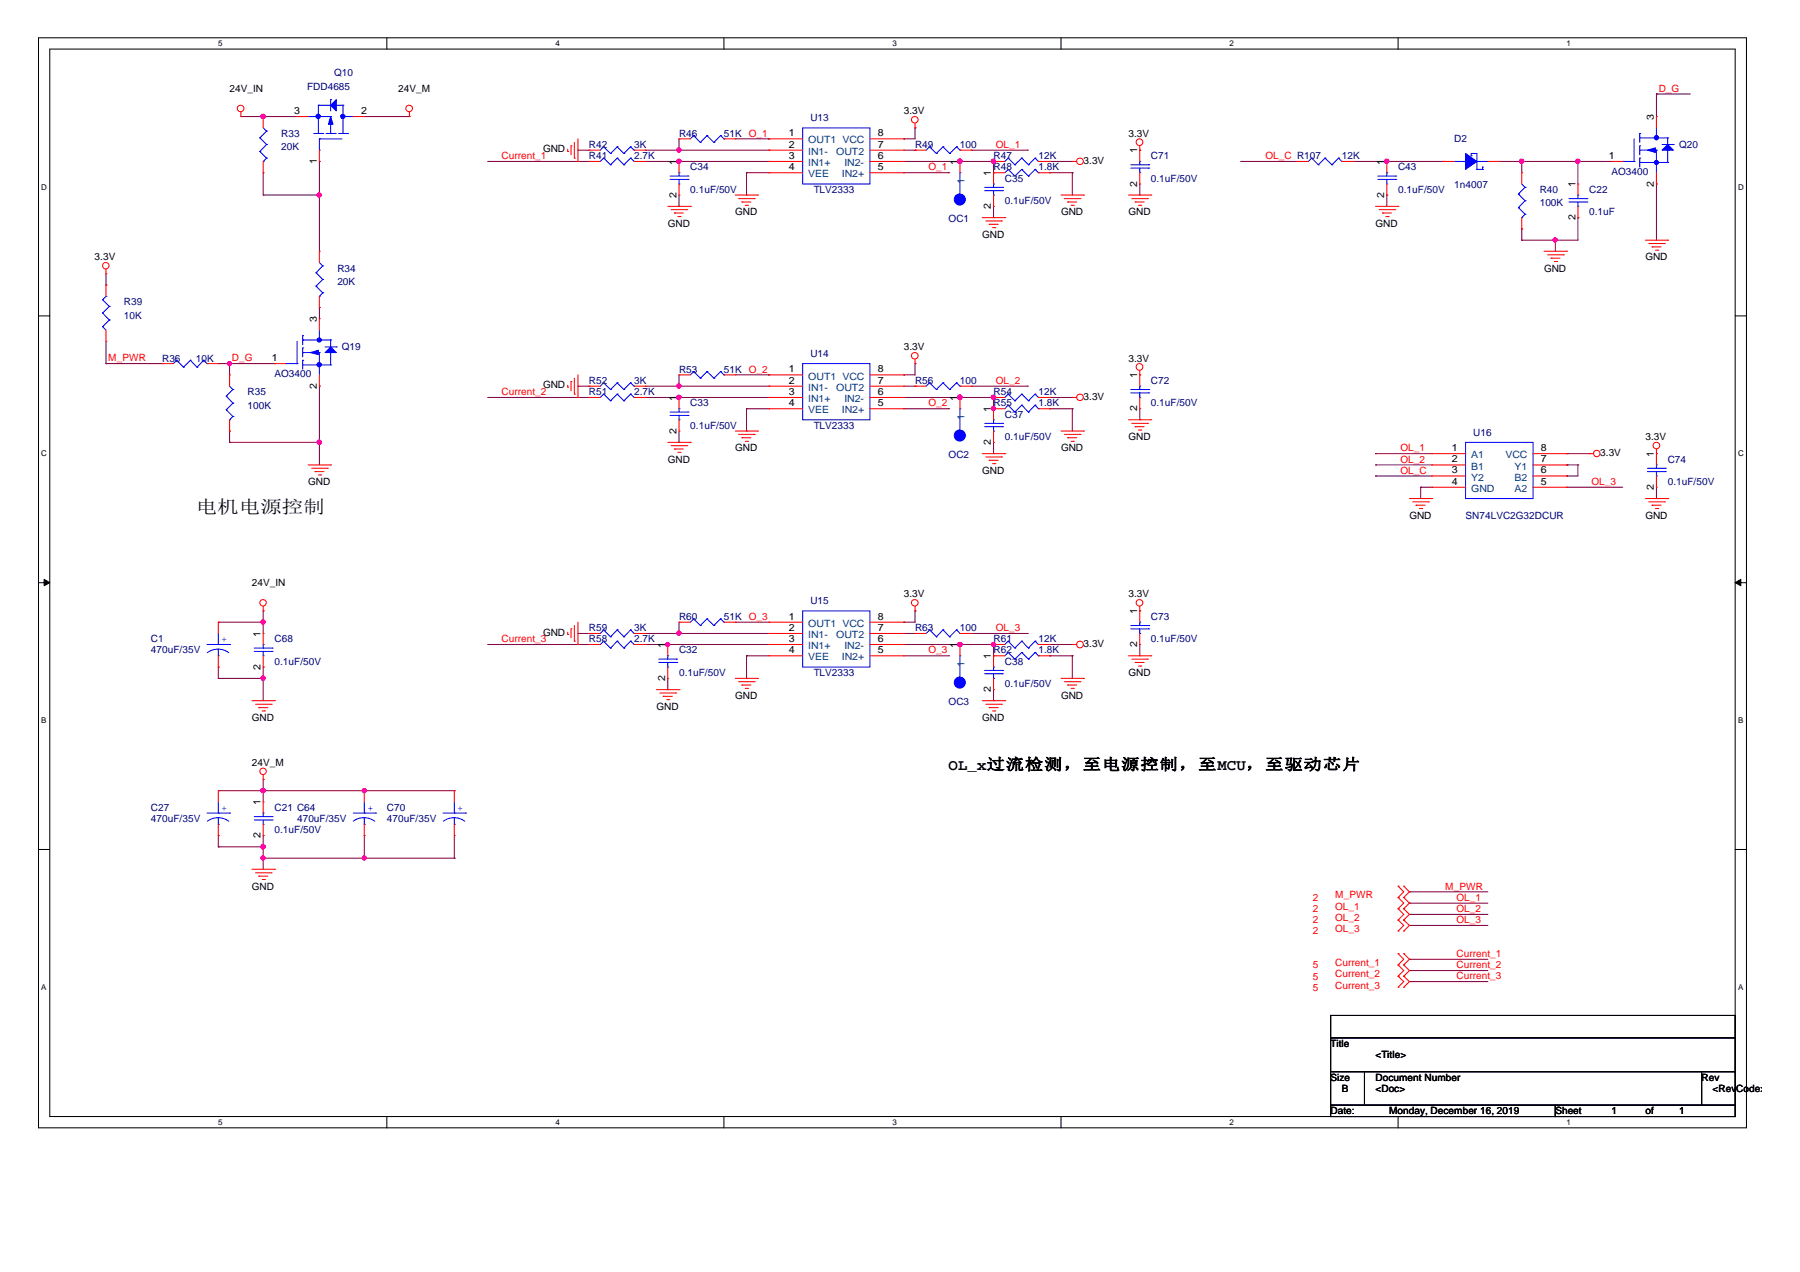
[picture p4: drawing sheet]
<svg xmlns="http://www.w3.org/2000/svg" width="297mm" height="210mm" viewBox="0 0 297 210" stroke-linecap="round" stroke-linejoin="round" font-family="sans-serif">
<path d="M6.3 6.2h281.9v179.9h-281.9zM8.2 8.1h278.1v176.1h-278.1z" fill="none" stroke="#000" stroke-width=".17"/>
<g fill="#fff">
<path d="M36 6.4h.7v1.5h-.7z"/>
<path d="M36 184.5h.7v1.4h-.7z"/>
</g>
<path d="M63.8 6.2v1.9M63.8 184.2v1.9" fill="none" stroke="#000" stroke-width=".17"/>
<g fill="#fff">
<path d="M91.7 6.4h.7v1.5h-.7z"/>
<path d="M91.7 184.5h.7v1.4h-.7z"/>
</g>
<path d="M119.5 6.2v1.9M119.5 184.2v1.9" fill="none" stroke="#000" stroke-width=".17"/>
<g fill="#fff">
<path d="M147.3 6.4h.7v1.5h-.7z"/>
<path d="M147.3 184.5h.7v1.4h-.7z"/>
</g>
<path d="M175.1 6.2v1.9M175.1 184.2v1.9" fill="none" stroke="#000" stroke-width=".17"/>
<g fill="#fff">
<path d="M202.9 6.4h.7v1.5h-.7z"/>
<path d="M202.9 184.5h.7v1.4h-.7z"/>
</g>
<path d="M230.7 6.2v1.9M230.7 184.2v1.9" fill="none" stroke="#000" stroke-width=".17"/>
<g fill="#fff">
<path d="M258.5 6.4h.7v1.5h-.7z"/>
<path d="M258.5 184.5h.7v1.4h-.7z"/>
<path d="M6.8 30.1h.9v1.5h-.9z"/>
<path d="M286.8 30.1h.9v1.5h-.9z"/>
<path d="M6.8 74.1h.9v1.5h-.9z"/>
<path d="M286.8 74.1h.9v1.5h-.9z"/>
</g>
<path d="M6.3 52.1h1.9M286.3 52.1h1.9" fill="none" stroke="#000" stroke-width=".17"/>
<g fill="#fff">
<path d="M6.8 118.2h.9v1.4h-.9z"/>
<path d="M286.8 118.2h.9v1.4h-.9z"/>
</g>
<path d="M6.3 96.2h1.9M286.3 96.2h1.9" fill="none" stroke="#000" stroke-width=".17"/>
<g fill="#000" stroke="#000" stroke-width=".17">
<path d="M7.3 95.6l.9 .6-.9 .5z" fill-rule="evenodd"/>
<path d="M286.3 96.2l1-.6v1.1z" fill-rule="evenodd"/>
</g>
<g fill="#fff">
<path d="M6.8 162.2h.8v1.5h-.8z"/>
<path d="M286.8 162.2h.8v1.5h-.8z"/>
</g>
<path d="M6.3 140.2h1.9M286.3 140.2h1.9M219.6 167.6h66.7v3.7h-66.7zM219.6 171.3h66.7v5.5h-66.7zM219.6 176.8h5.6v5.6h-5.6zM225.2 176.8h55.6v5.6h-55.6zM280.8 176.8h5.5v5.6h-5.5zM219.6 182.4h37.1v1.8h-37.1zM256.7 182.4h29.6v1.8h-29.6z" fill="none" stroke="#000" stroke-width=".17"/>
<g fill="none" stroke="#800040" stroke-width=".17">
<path d="M39.8 19.2h.1M39.8 19.2h9.2M43.4 19.2h.1M60.1 19.2h.1M60.1 19.2h7.5M273.3 15.5h.1M273.3 15.5v3.7M273.3 15.5h5.6M43.4 32.2h.1M43.4 28.5v3.7M43.4 32.2h9.3M52.7 32.2h.1"/>
<path d="M52.7 26.6h.1M52.7 26.6v14.9M80.5 26.6h.1M80.5 26.6h16.7M95.4 24.8h.1M95.4 24.8h1.8M106.5 26.6h20.4M106.5 24.8h20.4M112.1 26.6h.1M112.1 24.8h.1M112.1 34.1h.1M112.1 22.9v1.9"/>
<path d="M112.1 32.2v1.9M121.3 22.9h5.6M123.2 28.5h.1M123.2 32.2h.1M123.2 28.5h3.7M123.2 28.5v3.7M126.9 24.8h.1M126.9 22.9h.1M126.9 26.6h.1M149.1 22.9h.1M149.1 26.6h14.9M149.1 28.5h7.4"/>
<path d="M149.1 24.8h1.9M151 21.1h.1M151 24.8h.1M151 21.1v1.8h-1.9M156.5 28.5h.1M158.4 26.6h.1M160.3 24.8h9.2M164 26.6h.1M164 35.9h.1M164 26.6v1.9M164 34.1v1.8M169.5 24.8h.1"/>
<path d="M173.2 28.5h.1M173.2 26.6h.1M173.2 26.6h3.8M173.2 28.5h3.8M177 28.5h.1M177 28.5v3.7M188.1 32.2h.1M188.1 30.4v1.8M204.8 26.6h.1M204.8 26.6h9.2M223.3 26.6h14.8M228.9 32.2h.1"/>
<path d="M228.9 26.6h.1M228.9 32.2v1.9M238.1 26.6h.1M247.4 26.6h.1M247.4 26.6h18.5M251.1 26.6h.1M251.1 37.8h.1M251.1 39.6h.1M251.1 26.6v1.9M251.1 37.8v1.8M256.7 39.6h.1M256.7 39.6v1.9"/>
<path d="M260.4 26.6h.1M260.4 35.9h.1M260.4 26.6v3.8M260.4 35.9v3.7h-9.3M273.3 30.4h.1M273.3 30.4v9.2M17.5 47h.1M17.5 45.2v1.8M17.5 56.3v3.7M52.7 50.7h.1M52.7 50.7v1.9M17.5 60h.1"/>
<path d="M17.5 60h9.3M36 60h.1M36 60h9.3M37.9 71.1h.1M37.9 73h.1M37.9 60h.1M37.9 60v1.9M37.9 71.1v1.9M37.9 73h14.8M52.7 73h.1M52.7 63.7h.1M52.7 63.7v13"/>
<path d="M80.5 65.6h.1M80.5 65.6h16.7M95.4 63.7h.1M95.4 63.7h1.8M106.5 65.6h20.4M106.5 63.7h20.4M112.1 65.6h.1M112.1 63.7h.1M112.1 73h.1M112.1 61.9v1.8M112.1 71.1v1.9M121.3 61.9h5.6"/>
<path d="M123.2 67.5h.1M123.2 71.1h.1M123.2 67.5v3.6M123.2 67.5h3.7M126.9 63.7h.1M126.9 61.9h.1M126.9 65.6h.1M149.1 61.9h.1M149.1 67.5h7.4M149.1 65.6h14.9M149.1 63.7h1.9M151 60h.1"/>
<path d="M151 63.7h.1M151 60v1.9h-1.9M156.5 67.5h.1M158.4 65.6h.1M160.3 63.7h9.2M164 65.6h.1M164 74.9h.1M164 65.6v1.9M164 73v1.9M169.5 63.7h.1M173.2 67.5h.1M173.2 65.6h.1"/>
<path d="M173.2 67.5h3.8M173.2 65.6h3.8M177 67.5h.1M177 67.5v3.6M188.1 69.3h.1M188.1 67.5v1.8M227 74.9h.1M227 76.7h.1M227 78.5h.1M227 74.9h9.3M227 76.7h9.3M227 78.5h9.3"/>
<path d="M258.5 76.7h.1M258.5 78.5h.1M258.5 74.9h.1M258.5 74.9h3.8M258.5 76.7h1.9M260.4 76.7h.1M260.4 76.7v1.8h-1.9M234.4 80.4h.1M234.4 80.4h1.9M234.4 80.4v1.9M258.5 80.4h.1M258.5 80.4h9.3"/>
<path d="M273.3 82.3h.1M273.3 80.4v1.9M36 102.7h.1M36 110.1h.1M36 111.9h.1M36 102.7h7.4M36 110.1v1.8M36 111.9h7.4M43.4 100.8h.1M43.4 102.7h.1M43.4 111.9h.1M43.4 110.1h.1"/>
<path d="M43.4 100.8v3.7M43.4 110.1v5.5M80.5 106.4h.1M80.5 106.4h16.7M95.4 104.5h.1M95.4 104.5h1.8M106.5 106.4h20.4M106.5 104.5h20.4M110.2 106.4h.1M110.2 113.8h.1M110.2 111.9v1.9M112.1 104.5h.1"/>
<path d="M112.1 102.7v1.8M121.3 102.7h5.6M123.2 108.2h.1M123.2 111.9h.1M123.2 108.2v3.7M123.2 108.2h3.7M126.9 104.5h.1M126.9 102.7h.1M126.9 106.4h.1M149.1 102.7h.1M149.1 108.2h7.4M149.1 106.4h14.9"/>
<path d="M149.1 104.5h1.9M151 100.8h.1M151 104.5h.1M151 100.8v1.9h-1.9M156.5 108.2h.1M158.4 106.4h.1M160.3 104.5h9.2M164 106.4h.1M164 115.6h.1M164 106.4v1.8M164 113.8v1.8M169.5 104.5h.1"/>
<path d="M173.2 108.2h.1M173.2 106.4h.1M173.2 108.2h3.8M173.2 106.4h3.8M177 108.2h.1M177 108.2v3.7M188.1 108.2h.1M188.1 106.4v1.8M36 130.5h.1M36 137.9h.1M36 139.8h.1M36 137.9v1.9"/>
<path d="M36 130.5h39M36 139.8h7.4M43.4 128.6h.1M43.4 130.5h.1M43.4 137.9h.1M43.4 139.8h.1M43.4 128.6v3.7M43.4 137.9v5.5M60.1 130.5h.1M60.1 137.9v3.7M75 130.5h.1M75 137.9v3.7"/>
<path d="M43.4 141.6h.1M43.4 141.6h31.6M60.1 141.6h.1M75 141.6h.1M232.6 152.7h.1M232.6 149h.1M232.6 150.9h.1M232.6 158.3h.1M232.6 147.2h.1M232.6 152.7h12.9M232.6 149h12.9M232.6 150.9h12.9"/>
<path d="M232.6 158.3h12.9M232.6 147.2h12.9M232.6 162h.1M232.6 160.2h.1M232.6 162h12.9M232.6 160.2h12.9"/>
</g>
<g fill="#f0f" stroke="#f0f" stroke-width=".17">
<circle cx="43.4" cy="102.6" r=".37"/>
<circle cx="43.4" cy="111.9" r=".37"/>
<circle cx="43.4" cy="130.5" r=".37"/>
<circle cx="43.4" cy="141.6" r=".36"/>
<circle cx="43.4" cy="139.7" r=".37"/>
<circle cx="52.7" cy="32.2" r=".36"/>
<circle cx="43.4" cy="19.2" r=".37"/>
<circle cx="52.7" cy="73" r=".37"/>
<circle cx="37.9" cy="60" r=".36"/>
<circle cx="260.4" cy="26.6" r=".37"/>
<circle cx="256.6" cy="39.6" r=".36"/>
<circle cx="251.1" cy="26.6" r=".37"/>
<circle cx="112" cy="26.6" r=".37"/>
<circle cx="112" cy="24.8" r=".37"/>
<circle cx="158.4" cy="26.6" r=".37"/>
<circle cx="163.9" cy="26.6" r=".37"/>
<circle cx="112" cy="65.6" r=".37"/>
<circle cx="112" cy="63.7" r=".37"/>
<circle cx="158.4" cy="65.6" r=".37"/>
<circle cx="163.9" cy="67.4" r=".36"/>
<circle cx="163.9" cy="65.6" r=".37"/>
<circle cx="110.2" cy="106.4" r=".36"/>
<circle cx="112" cy="104.5" r=".36"/>
<circle cx="158.4" cy="106.4" r=".36"/>
<circle cx="163.9" cy="106.4" r=".36"/>
<circle cx="228.8" cy="26.6" r=".37"/>
<circle cx="60.1" cy="130.5" r=".35"/>
<circle cx="60.1" cy="141.6" r=".34"/>
</g>
<g fill="none" stroke="#f00" stroke-width=".17">
<path d="M39.8 19.2h.1M39.8 18.5v.7M43.4 19.2h.1M43.4 19.2v1.9M49 19.2h.1M49 19.2h1.8M58.3 19.2h1.8M60.1 19.2h.1M67.6 19.2h.1M67.6 18.5v.7M273.3 19.2h.1M273.3 19.2v1.9"/>
<path d="M43.4 28.5h.1M43.4 26.6v1.9M52.7 26.6h.1M52.7 24.8v1.8M93.7 25h.1M93.7 24.6v.4M94.2 24.1h.1M94.2 24.1v1.4M94.8 26.1h.1M94.8 23.5v2.6M95.4 26.6h.1M95.4 22.9v3.7"/>
<path d="M97.2 26.6h.1M97.2 24.8h.1M97.2 26.6h1.9M97.2 24.8h1.9M104.6 26.6h1.9M104.6 24.8h1.9M106.5 26.6h.1M106.5 24.8h.1M110.2 34.1h3.7M110.7 34.6h2.6M111.3 35.2h.1M111.3 35.2h1.5"/>
<path d="M111.8 35.7h.4M112.1 22.9h.1M112.1 26.6h.1M112.1 32.2h.1M112.1 22.9h1.8M112.1 26.6v1.9M112.1 30.4v1.8M112.2 35.7h.1M113.3 34.6h.1M113.9 34.1h.1M119.5 22.9h1.8M121.3 22.9h.1"/>
<path d="M121.3 32.2h3.7M121.9 32.8h2.6M122.4 33.3h.1M122.4 33.3h1.5M123 33.9h.4M123.4 33.9h.1M124.5 32.8h.1M125 32.2h.1M126.9 22.9h.1M126.9 24.8h.1M126.9 26.6h.1M126.9 28.5h.1"/>
<path d="M126.9 26.6h5.6M126.9 22.9h5.6M126.9 24.8h5.6M126.9 28.5h5.6M143.6 26.6h5.5M143.6 22.9h5.5M143.6 24.8h5.5M143.6 28.5h5.5M149.1 28.5h.1M149.1 26.6h.1M149.1 24.8h.1M149.1 22.9h.1"/>
<path d="M151 21.1h.1M151 24.8h.1M151 20.3v.8M151 24.8h1.8M158.4 26.6h.1M158.4 24.8h1.9M158.4 26.6v1.9M160.3 24.8h.1M162.1 35.9h3.7M162.7 36.5h2.6M163.2 37h.1M163.2 37h1.5"/>
<path d="M163.8 37.6h.4M164 26.6h.1M164 28.5h.1M164 34.1h.1M164 26.6h1.8M164 28.5v1.9M164 32.2v1.9M164 28.5h1.8M164.2 37.6h.1M165.3 36.5h.1M165.8 35.9h.1M171.4 26.6h1.8"/>
<path d="M171.4 28.5h1.8M173.2 26.6h.1M173.2 28.5h.1M175.1 32.2h3.7M175.6 32.8h2.6M176.2 33.3h.1M176.2 33.3h1.5M176.7 33.9h.4M177 26.6h.1M177 26.6h.7M177.1 33.9h.1M178.2 32.8h.1"/>
<path d="M178.8 32.2h.1M186.2 32.2h3.7M186.8 32.8h2.6M187.3 33.3h.1M187.3 33.3h1.5M187.9 33.9h.4M188.1 24.8h.1M188.1 30.4h.1M188.1 24.1v2.5M188.1 28.5v1.9M188.3 33.9h.1M189.4 32.8h.1"/>
<path d="M189.9 32.2h.1M214 26.6h.1M214 26.6h1.9M221.4 26.6h1.9M223.3 26.6h.1M227 34.1h3.7M227.6 34.6h2.6M228.1 35.2h.1M228.1 35.2h1.5M228.7 35.7h.4M228.9 26.6h.1M228.9 32.2h.1"/>
<path d="M228.9 26.6v1.9M228.9 30.4v1.8M229.1 35.7h.1M230.2 34.6h.1M230.7 34.1h.1M238.1 26.6h.1M238.1 26.6h1.9M245.5 26.6h1.9M247.4 26.6h.1M251.1 28.5h.1M251.1 37.8h.1M251.1 28.5v1.9"/>
<path d="M251.1 35.9v1.9M260.4 30.4h.1M260.4 35.9h.1M260.4 30.4v1.8M260.4 34.1v1.8M265.9 26.6h.1M265.9 26.6h1.9M271.5 39.6h3.7M273.3 30.4h.1M273.3 28.5v1.9M275.2 39.6h.1M17.5 45.2h.1"/>
<path d="M17.5 56.3h.1M17.5 47h.1M17.5 44.4v.8M17.5 47v1.9M17.5 54.5v1.8M52.7 41.5h.1M52.7 50.7h.1M52.7 52.6h.1M52.7 41.5v1.8M52.7 48.9v1.8M52.7 52.6v1.9M151 59.3v.7"/>
<path d="M254.8 41.5h3.7M255.4 42.1h2.6M255.9 42.6h.1M255.9 42.6h1.5M256.5 43.2h.4M256.9 43.2h.1M258 42.1h.1M258.5 41.5h.1M272.1 40.2h2.6M272.6 40.7h.1M272.6 40.7h1.5M273.2 41.3h.4"/>
<path d="M273.6 41.3h.1M274.7 40.2h.1M26.8 60h.1M26.8 60h1.8M34.2 60h1.8M36 60h.1M37.9 61.9h.1M37.9 71.1h.1M37.9 61.9v1.8M37.9 69.3v1.8M45.3 60h.1M45.3 60h1.9"/>
<path d="M50.8 76.7h3.8M51.4 77.3h2.6M52 77.8h.1M52 77.8h1.5M52.5 78.4h.4M52.7 63.7h.1M52.7 61.9v1.8M52.9 78.4h.1M54 77.3h.1M54.6 76.7h.1M93.7 63.9h.1M93.7 63.6v.3"/>
<path d="M94.2 63h.1M94.2 63v1.5M94.8 65h.1M94.8 62.4v2.6M95.4 65.6h.1M95.4 61.9v3.7M97.2 65.6h.1M97.2 63.7h.1M97.2 65.6h1.9M97.2 63.7h1.9M104.6 65.6h1.9M104.6 63.7h1.9"/>
<path d="M106.5 65.6h.1M106.5 63.7h.1M110.2 73h3.7M110.7 73.5h2.6M111.3 74.1h.1M111.3 74.1h1.5M111.8 74.6h.4M112.1 65.6h.1M112.1 71.1h.1M112.1 61.9h.1M112.1 61.9h1.8M112.1 65.6v1.9"/>
<path d="M112.1 69.3v1.8M112.2 74.6h.1M113.3 73.5h.1M113.9 73h.1M119.5 61.9h1.8M121.3 61.9h.1M121.3 71.1h3.7M121.9 71.7h2.6M122.4 72.2h.1M122.4 72.2h1.5M123 72.8h.4M123.4 72.8h.1"/>
<path d="M124.5 71.7h.1M125 71.1h.1M126.9 61.9h.1M126.9 63.7h.1M126.9 65.6h.1M126.9 67.5h.1M126.9 65.6h5.6M126.9 61.9h5.6M126.9 63.7h5.6M126.9 67.5h5.6M143.6 65.6h5.5M143.6 61.9h5.5"/>
<path d="M143.6 63.7h5.5M143.6 67.5h5.5M149.1 67.5h.1M149.1 65.6h.1M149.1 63.7h.1M149.1 61.9h.1M151 60h.1M151 63.7h.1M151 63.7h1.8M158.4 65.6h.1M158.4 63.7h1.9M158.4 65.6v1.9"/>
<path d="M160.3 63.7h.1M162.1 74.9h3.7M162.7 75.4h2.6M163.2 76h.1M163.2 76h1.5M163.8 76.5h.4M164 67.5h.1M164 73h.1M164 65.6h.1M164 65.6h1.8M164 67.5v1.8M164 71.1v1.9"/>
<path d="M164 67.5h1.8M164.2 76.5h.1M165.3 75.4h.1M165.8 74.9h.1M171.4 65.6h1.8M171.4 67.5h1.8M173.2 65.6h.1M173.2 67.5h.1M175.1 71.1h3.7M175.6 71.7h2.6M176.2 72.2h.1M176.2 72.2h1.5"/>
<path d="M176.7 72.8h.4M177 65.6h.1M177 65.6h.7M177.1 72.8h.1M178.2 71.7h.1M178.8 71.1h.1M186.2 69.3h3.7M186.8 69.9h2.6M187.3 70.4h.1M187.3 70.4h1.5M187.9 71h.4M188.1 61.9h.1"/>
<path d="M188.1 67.5h.1M188.1 61.1v2.6M188.1 65.6v1.9M188.3 71h.1M189.4 69.9h.1M189.9 69.3h.1M236.3 74.9h.1M236.3 76.7h.1M236.3 78.5h.1M236.3 76.7h5.6M236.3 74.9h5.6M236.3 78.5h5.6"/>
<path d="M253 76.7h5.5M253 74.9h5.5M253 78.5h5.5M258.5 78.5h.1M258.5 76.7h.1M258.5 74.9h.1M262.3 74.9h.1M262.3 74.9h.7M273.3 74.9h.1M273.3 74.1v2.6M273.3 78.5v1.9M232.6 82.3h3.7"/>
<path d="M233.1 82.8h2.6M233.7 83.4h.1M233.7 83.4h1.5M234.2 83.9h.4M234.6 83.9h.1M235.7 82.8h.1M236.3 82.3h.1M236.3 80.4h.1M236.3 80.4h5.6M253 80.4h5.5M258.5 80.4h.1M271.5 82.3h3.7"/>
<path d="M272.1 82.8h2.6M272.6 83.4h.1M272.6 83.4h1.5M273.2 83.9h.4M273.3 80.4h.1M273.6 83.9h.1M274.7 82.8h.1M275.2 82.3h.1M36 102.7h.1M36 110.1h.1M36 102.7v1.8M36 108.2v1.9"/>
<path d="M41.6 115.6h3.7M42.2 116.2h2.5M42.7 116.8h.1M42.7 116.8h1.5M43.3 117.3h.3M43.4 100.8h.1M43.4 104.5h.1M43.4 110.1h.1M43.4 100v.8M43.4 104.5v1.9M43.4 108.2v1.9M43.6 117.3h.1"/>
<path d="M44.7 116.2h.1M45.3 115.6h.1M93.7 104.7h.1M93.7 104.3v.4M94.2 103.8h.1M94.2 103.8v1.5M94.8 105.8h.1M94.8 103.2v2.6M95.4 106.4h.1M95.4 102.7v3.7M97.2 104.5h.1M97.2 106.4h.1"/>
<path d="M97.2 106.4h1.9M97.2 104.5h1.9M104.6 106.4h1.9M104.6 104.5h1.9M106.5 104.5h.1M106.5 106.4h.1M108.3 113.8h3.8M108.9 114.4h2.6M109.4 114.9h.1M109.4 114.9h1.6M110 115.5h.4M110.2 106.4h.1"/>
<path d="M110.2 111.9h.1M110.2 106.4v1.8M110.2 110.1v1.8M110.4 115.5h.1M111.5 114.4h.1M112.1 113.8h.1M112.1 102.7h.1M112.1 102.7h1.8M119.5 102.7h1.8M121.3 102.7h.1M121.3 111.9h3.7M121.9 112.5h2.6"/>
<path d="M122.4 113h.1M122.4 113h1.5M123 113.6h.4M123.4 113.6h.1M124.5 112.5h.1M125 111.9h.1M126.9 102.7h.1M126.9 104.5h.1M126.9 106.4h.1M126.9 108.2h.1M126.9 106.4h5.6M126.9 108.2h5.6"/>
<path d="M126.9 104.5h5.6M126.9 102.7h5.6M143.6 106.4h5.5M143.6 108.2h5.5M143.6 104.5h5.5M143.6 102.7h5.5M149.1 108.2h.1M149.1 106.4h.1M149.1 104.5h.1M149.1 102.7h.1M151 100.8h.1M151 104.5h.1"/>
<path d="M151 100v.8M151 104.5h1.8M158.4 106.4h.1M158.4 104.5h1.9M158.4 106.4v1.8M160.3 104.5h.1M162.1 115.6h3.7M162.7 116.2h2.6M163.2 116.8h.1M163.2 116.8h1.5M163.8 117.3h.4M164 108.2h.1"/>
<path d="M164 113.8h.1M164 106.4h.1M164 106.4h1.8M164 108.2h1.8M164 108.2v1.9M164 111.9v1.9M164.2 117.3h.1M165.3 116.2h.1M165.8 115.6h.1M171.4 106.4h1.8M171.4 108.2h1.8M173.2 106.4h.1"/>
<path d="M173.2 108.2h.1M175.1 111.9h3.7M175.6 112.5h2.6M176.2 113h.1M176.2 113h1.5M176.7 113.6h.4M177 106.4h.1M177 106.4h.7M177.1 113.6h.1M178.2 112.5h.1M178.8 111.9h.1M186.2 108.2h3.7"/>
<path d="M186.8 108.8h2.6M187.3 109.3h.1M187.3 109.3h1.5M187.9 109.9h.4M188.1 100.8h.1M188.1 106.4h.1M188.1 100v2.7M188.1 104.5v1.9M188.3 109.9h.1M189.4 108.8h.1M189.9 108.2h.1M36 130.5h.1"/>
<path d="M36 137.9h.1M36 130.5v1.8M36 136v1.9M43.4 128.6h.1M43.4 132.3h.1M43.4 137.9h.1M43.4 127.9v.7M43.4 132.3v1.9M43.4 136v1.9M60.1 130.5h.1M60.1 137.9h.1M60.1 130.5v1.8"/>
<path d="M60.1 136v1.9M75 130.5h.1M75 137.9h.1M75 130.5v1.8M75 136v1.9M41.6 143.4h3.7M42.2 144h2.5M42.7 144.6h.1M42.7 144.6h1.5M43.3 145.1h.3M43.6 145.1h.1M44.7 144h.1"/>
<path d="M45.3 143.4h.1M230.7 150h.1M230.7 148.1h.1M230.7 151.8h.1M230.7 153.6h.1M230.7 159.2h.1M230.7 157.4h.1M230.7 146.2h.1M230.7 148.1l.9 .9-.9 1M230.7 150l.9 .9-.9 .9M230.7 151.8l.9 .9-.9 .9M230.7 157.4l.9 .9-.9 .9"/>
<path d="M230.7 159.2l.9 1-.9 .9M230.7 146.2l.9 1-.9 .9M231.6 148.1h.1M231.6 150h.1M231.6 151.8h.1M231.6 153.6h.1M231.6 157.4h.1M231.6 159.2h.1M231.6 146.2h.1M231.6 148.1l1 .9-1 1M231.6 150l1 .9-1 .9M231.6 151.8l1 .9-1 .9"/>
<path d="M231.6 157.4l1 .9-1 .9M231.6 159.2l1 1-1 .9M231.6 146.2l1 1-1 .9M230.7 161.1h.1M230.7 162.9h.1M230.7 161.1l.9 .9-.9 .9M231.6 161.1h.1M231.6 162.9h.1M231.6 161.1l1 .9-1 .9"/>
<circle cx="39.7" cy="17.9" r=".55"/>
<circle cx="67.5" cy="17.9" r=".55"/>
<circle cx="151" cy="19.8" r=".55"/>
<circle cx="178.2" cy="26.6" r=".55"/>
<circle cx="188" cy="23.5" r=".56"/>
<circle cx="17.5" cy="43.8" r=".54"/>
<circle cx="151" cy="58.7" r=".55"/>
<circle cx="178.2" cy="65.6" r=".55"/>
<circle cx="188" cy="60.5" r=".56"/>
<circle cx="263.5" cy="74.8" r=".54"/>
<circle cx="273.4" cy="73.5" r=".55"/>
<circle cx="43.4" cy="99.5" r=".54"/>
<circle cx="151" cy="99.5" r=".55"/>
<circle cx="188" cy="99.5" r=".55"/>
<circle cx="178.2" cy="106.4" r=".56"/>
<circle cx="43.4" cy="127.3" r=".54"/>
</g>
<g fill="#00f" stroke="#00f" stroke-width=".17">
<path d="M55.5 16.4v1.9l-.9-.9z" fill-rule="evenodd"/>
<path d="M54.6 19.2l.3 1.3h-.7z" fill-rule="evenodd"/>
<path d="M275.2 23.8l.9 1h-1.8z" fill-rule="evenodd"/>
<path d="M271.9 24.8l1.3-.4v.8z" fill-rule="evenodd"/>
<path d="M241.9 25.3l1.8 1.3-1.8 1.4z" fill-rule="evenodd"/>
<path d="M54.6 57.2l.9 1h-1.9z" fill-rule="evenodd"/>
<path d="M51.2 58.2l1.3-.4v.7z" fill-rule="evenodd"/>
<circle cx="52.5" cy="19.2" r=".37"/>
<circle cx="56.6" cy="19.2" r=".37"/>
<circle cx="273.3" cy="26.8" r=".34"/>
<circle cx="273.3" cy="22.7" r=".35"/>
<circle cx="158.4" cy="71.9" r=".91"/>
<circle cx="158.4" cy="32.9" r=".91"/>
<circle cx="52.7" cy="60.2" r=".37"/>
<circle cx="52.7" cy="56.1" r=".36"/>
<circle cx="158.4" cy="112.6" r=".91"/>
</g>
<g fill="none" stroke="#00f" stroke-width=".17">
<path d="M50.8 19.2h3.8M52.5 17.4h.1M52.5 19.2h.1M52.5 17.4v4.6M52.5 17.4h2.1M54.6 16.4h.1M54.6 17.4h.1M54.6 19.2h.1M54.6 16.4v1.9M54.6 19.2v2.8M55.5 17.4h1.1M56.6 17.4h.1"/>
<path d="M56.6 19.2h.1M56.6 17.4v4.6M56.6 19.2h1.7M42.9 22.7h.1M42.9 25h.1M42.9 22.7l1.1 1.1M42.9 25l1.1 1.1M43.4 26.6h.1M43.4 21.1l.6 .5M44 21.6h.1M44 23.8h.1M44 26.1h.1"/>
<path d="M44 21.6l-1.1 1.1M44 23.8l-1.1 1.2M44 26.1l-.6 .5M51.8 22h1.5M52.7 22.9h.1M52.7 24.8h.1M52.7 22.9h3.7M52.7 22.9v1.9M53.3 22h.1M53.8 22h1.5M55.3 22h.1M55.9 22h1.5"/>
<path d="M56.6 22h.1M57.4 22h.1M99.6 26.1h.1M99.6 24.2h.1M99.6 26.1l-.5 .5M99.6 26.1l1.2 1.1M99.6 24.2l-.5 .6M99.6 24.2l1.2 1.1M100.8 27.2h.1M100.8 25.3h.1M101.9 26.1h.1M101.9 24.2h.1"/>
<path d="M101.9 26.1l-1.1 1.1M101.9 26.1l1.1 1.1M101.9 24.2l-1.1 1.1M101.9 24.2l1.1 1.1M103 27.2h.1M103 25.3h.1M104.1 26.1h.1M104.1 24.2h.1M104.1 26.1l-1.1 1.1M104.1 26.1l.5 .5M104.1 24.2l-1.1 1.1M104.1 24.2l.5 .6"/>
<path d="M104.6 26.6h.1M104.6 24.8h.1M110.6 29.1h2.9M110.6 29.6h2.9M112.1 30.4h.1M112.1 28.5h.1M112.1 28.5v.6M112.1 29.6v.8M113.5 29.1h.1M113.5 29.6h.1M114.5 22.4h.1M114.5 22.4l-.6 .5"/>
<path d="M114.5 22.4l1.1 1.1M115.6 23.5h.1M116.7 22.4h.1M116.7 22.4l-1.1 1.1M116.7 22.4l1.1 1.1M117.8 23.5h.1M118.9 22.4h.1M118.9 22.4l-1.1 1.1M118.9 22.4l.6 .5M119.5 22.9h.1M132.5 21.1h11.1v9.3h-11.1zM153.4 24.2h.1"/>
<path d="M153.4 24.2l-.6 .6M153.4 24.2l1.1 1.1M154.5 25.3h.1M155.6 24.2h.1M155.6 24.2l-1.1 1.1M155.6 24.2l1.1 1.1M156.7 25.3h.1M157.9 24.2h.1M157.9 24.2l-1.2 1.1M157.9 24.2l.5 .6M158.4 24.8h.1M158.4 28.5h.1"/>
<path d="M158.4 28.5v3.7M162.5 30.9h2.9M162.5 31.5h2.9M164 32.2h.1M164 30.4h.1M164 30.4v.5M164 31.5v.7M165.4 30.9h.1M165.4 31.5h.1M166.4 26.1h.1M166.4 28h.1M166.4 26.1l-.6 .5"/>
<path d="M166.4 26.1l1.1 1.1M166.4 28l-.6 .5M166.4 28l1.1 1.1M167.5 27.2h.1M167.5 29.1h.1M168.6 26.1h.1M168.6 28h.1M168.6 26.1l-1.1 1.1M168.6 26.1l1.1 1.1M168.6 28l-1.1 1.1M168.6 28l1.1 1.1M169.7 27.2h.1"/>
<path d="M169.7 29.1h.1M170.8 26.1h.1M170.8 28h.1M170.8 26.1l-1.1 1.1M170.8 26.1l.6 .5M170.8 28l-1.1 1.1M170.8 28l.6 .5M171.4 26.6h.1M171.4 28.5h.1M186.6 27.2h3M186.6 27.7h3M188.1 28.5h.1"/>
<path d="M188.1 26.6h.1M188.1 26.6v.6M188.1 27.7v.8M189.6 27.2h.1M189.6 27.7h.1M216.5 26.1h.1M216.5 26.1l-.6 .5M216.5 26.1l1.1 1.1M217.6 27.2h.1M218.7 26.1h.1M218.7 26.1l-1.1 1.1M218.7 26.1l1.1 1.1"/>
<path d="M219.8 27.2h.1M220.9 26.1h.1M220.9 26.1l-1.1 1.1M220.9 26.1l.5 .5M221.4 26.6h.1M227.4 29.1h2.9M227.4 29.6h2.9M228.9 30.4h.1M228.9 28.5h.1M228.9 28.5v.6M228.9 29.6v.8M230.3 29.1h.1"/>
<path d="M230.3 29.6h.1M240 26.6h1.9M241.9 26.6h.1M242.8 25.3h.1M242.8 25.7h.1M242.8 25.3h.9v2.7M242.8 25.3v.4M243.7 28h.1M243.7 26.6h1.8M243.7 28h.9M244.6 28h.1M244.6 27.6h.1"/>
<path d="M244.6 27.6v.4M245.5 26.6h.1M250.6 32h.1M250.6 34.3h.1M250.6 32l1.1 1.1M250.6 34.3l1.1 1.1M251.1 35.9h.1M251.1 30.4l.6 .5M251.7 30.9h.1M251.7 33.1h.1M251.7 35.4h.1M251.7 30.9l-1.1 1.1"/>
<path d="M251.7 33.1l-1.1 1.2M251.7 35.4l-.6 .5M258.9 32.8h3M258.9 33.3h3M260.4 34.1h.1M260.4 32.2h.1M260.4 32.2v.6M260.4 33.3v.8M261.9 32.8h.1M261.9 33.3h.1M267.8 26.6h.1M267.8 26.6h1.9"/>
<path d="M269.7 26.6h.1M269.7 22.9v3.7M270.6 26.1h.1M270.6 24.1h.1M270.6 22h.1M270.6 22.7h.1M270.6 22v1.5M270.6 24.1v1.4M270.6 26.1v1.5M270.6 26.8h4.6M270.6 22.7h4.6M270.6 24.8h2.7"/>
<path d="M273.3 22.7h.1M273.3 24.8h.1M273.3 26.8h.1M273.3 21.1v1.6M273.3 24.8v3.7M274.3 23.8h1.8M275.2 26.8h.1M275.2 24.8h.1M275.2 22.7h.1M275.2 22.7v1.1M275.2 24.8v2M276.1 23.8h.1"/>
<path d="M16.9 53.9h.1M16.9 51.7h.1M16.9 49.5h.1M16.9 53.9l.6 .6M16.9 51.7l1.1 1.1M16.9 49.5l1.1 1.1M17.5 48.9h.1M17.5 48.9l-.6 .6M18 52.8h.1M18 50.6h.1M18 52.8l-1.1 1.1M18 50.6l-1.1 1.1"/>
<path d="M29.2 59.5h.1M29.2 59.5l-.6 .5M29.2 59.5l1.1 1.1M31.4 59.5h.1M31.4 59.5l-1.1 1.1M31.4 59.5l1.1 1.1M33.6 59.5h.1M33.6 59.5l.6 .5M33.6 59.5l-1.1 1.1M49 56.3v3.7M50 59.5h.1M50 57.4h.1"/>
<path d="M50 55.4h.1M50 56.1h.1M50 55.4v1.5M50 57.4v1.5M50 59.5v1.4M50 56.1h4.6M50 58.2h2.7M52.2 45h.1M52.2 47.2h.1M52.2 45l1.1 1.1M52.2 47.2l1.1 1.1M52.7 48.9h.1"/>
<path d="M52.7 56.1h.1M52.7 58.2h.1M52.7 54.5v1.6M52.7 58.2v3.7M52.7 43.3l.6 .6M53.3 43.9h.1M53.3 46.1h.1M53.3 48.3h.1M53.3 43.9l-1.1 1.1M53.3 46.1l-1.1 1.1M53.3 48.3l-.6 .6M53.6 57.2h1.9"/>
<path d="M54.6 58.2h.1M54.6 56.1h.1M54.6 56.1v1.1M54.6 58.2v2M55.5 57.2h.1M30.3 60.6h.1M32.5 60.6h.1M34.2 60h.1M37.3 65.4h.1M37.3 67.6h.1M37.3 65.4l1.1 1.1M37.3 67.6l1.1 1.1"/>
<path d="M37.9 69.3h.1M37.9 63.7l.5 .6M38.4 64.3h.1M38.4 66.5h.1M38.4 68.7h.1M38.4 64.3l-1.1 1.1M38.4 66.5l-1.1 1.1M38.4 68.7l-.5 .6M47.2 60h.1M47.2 60h1.8M49 60h.1M50 60.2h4.6"/>
<path d="M52.7 60.2h.1M54.6 60.2h.1M99.6 65h.1M99.6 63.2h.1M99.6 65l-.5 .6M99.6 65l1.2 1.1M99.6 63.2l-.5 .5M99.6 63.2l1.2 1.1M100.8 66.1h.1M100.8 64.3h.1M101.9 65h.1M101.9 63.2h.1"/>
<path d="M101.9 65l-1.1 1.1M101.9 65l1.1 1.1M101.9 63.2l-1.1 1.1M101.9 63.2l1.1 1.1M103 66.1h.1M103 64.3h.1M104.1 65h.1M104.1 63.2h.1M104.1 65l-1.1 1.1M104.1 65l.5 .6M104.1 63.2l-1.1 1.1M104.1 63.2l.5 .5"/>
<path d="M104.6 65.6h.1M104.6 63.7h.1M110.6 68h2.9M110.6 68.6h2.9M112.1 69.3h.1M112.1 67.5h.1M112.1 67.5v.5M112.1 68.6v.7M113.5 68h.1M113.5 68.6h.1M114.5 61.3h.1M114.5 61.3l-.6 .6"/>
<path d="M114.5 61.3l1.1 1.1M115.6 62.4h.1M116.7 61.3h.1M116.7 61.3l-1.1 1.1M116.7 61.3l1.1 1.1M117.8 62.4h.1M118.9 61.3h.1M118.9 61.3l-1.1 1.1M118.9 61.3l.6 .6M119.5 61.9h.1M132.5 60h11.1v9.3h-11.1zM153.4 63.2h.1"/>
<path d="M153.4 63.2l-.6 .5M153.4 63.2l1.1 1.1M154.5 64.3h.1M155.6 63.2h.1M155.6 63.2l-1.1 1.1M155.6 63.2l1.1 1.1M156.7 64.3h.1M157.9 63.2h.1M157.9 63.2l-1.2 1.1M157.9 63.2l.5 .5M158.4 67.5h.1M158.4 63.7h.1"/>
<path d="M158.4 67.5v3.6M162.5 69.9h2.9M162.5 70.4h2.9M164 71.1h.1M164 69.3h.1M164 69.3v.6M164 70.4v.7M165.4 69.9h.1M165.4 70.4h.1M166.4 65h.1M166.4 66.9h.1M166.4 65l-.6 .6"/>
<path d="M166.4 65l1.1 1.1M166.4 66.9l-.6 .6M166.4 66.9l1.1 1.1M167.5 66.1h.1M167.5 68h.1M168.6 65h.1M168.6 66.9h.1M168.6 65l-1.1 1.1M168.6 65l1.1 1.1M168.6 66.9l-1.1 1.1M168.6 66.9l1.1 1.1M169.7 66.1h.1"/>
<path d="M169.7 68h.1M170.8 65h.1M170.8 66.9h.1M170.8 65l-1.1 1.1M170.8 65l.6 .6M170.8 66.9l-1.1 1.1M170.8 66.9l.6 .6M171.4 65.6h.1M171.4 67.5h.1M186.6 64.3h3M186.6 64.8h3M188.1 65.6h.1"/>
<path d="M188.1 63.7h.1M188.1 63.7v.6M188.1 64.8v.8M189.6 64.3h.1M189.6 64.8h.1M241.9 73h11.1v9.3h-11.1zM271.9 77.3h2.9M271.9 77.8h2.9M273.3 78.5h.1M273.3 76.7h.1M273.3 76.7v.6M273.3 77.8v.7"/>
<path d="M274.8 77.3h.1M274.8 77.8h.1M34.2 106.4h3.7M34.2 107.7a2.96 2.96 0 0 1 3.6 0M36 108.2h.1M36 106.4h.1M36 104.5v1.9M36 107.1v1.1M37.9 106.4h.1M42 106.9h2.9M42 107.5h2.9M43.4 108.2h.1"/>
<path d="M43.4 106.4h.1M43.4 106.4v.5M43.4 107.5v.7M44.9 106.9h.1M44.9 107.5h.1M99.6 103.9h.1M99.6 105.8h.1M99.6 103.9l-.5 .6M99.6 103.9l1.2 1.2M99.6 105.8l-.5 .6M99.6 105.8l1.2 1.1M100.8 105.1h.1"/>
<path d="M100.8 106.9h.1M101.9 103.9h.1M101.9 105.8h.1M101.9 103.9l-1.1 1.2M101.9 103.9l1.1 1.2M101.9 105.8l-1.1 1.1M101.9 105.8l1.1 1.1M103 105.1h.1M103 106.9h.1M104.1 103.9h.1M104.1 105.8h.1M104.1 103.9l-1.1 1.2"/>
<path d="M104.1 103.9l.5 .6M104.1 105.8l-1.1 1.1M104.1 105.8l.5 .6M104.6 104.5h.1M104.6 106.4h.1M108.7 108.8h3M108.7 109.3h3M110.2 110.1h.1M110.2 108.2h.1M110.2 108.2v.6M110.2 109.3v.8M111.7 108.8h.1"/>
<path d="M111.7 109.3h.1M114.5 102.1h.1M114.5 102.1l-.6 .6M114.5 102.1l1.1 1.1M115.6 103.2h.1M116.7 102.1h.1M116.7 102.1l-1.1 1.1M116.7 102.1l1.1 1.1M117.8 103.2h.1M118.9 102.1h.1M118.9 102.1l-1.1 1.1M118.9 102.1l.6 .6"/>
<path d="M119.5 102.7h.1M132.5 100.8h11.1v9.3h-11.1zM153.4 103.9h.1M153.4 103.9l-.6 .6M153.4 103.9l1.1 1.2M154.5 105.1h.1M155.6 103.9h.1M155.6 103.9l-1.1 1.2M155.6 103.9l1.1 1.2M156.7 105.1h.1M157.9 103.9h.1M157.9 103.9l-1.2 1.2"/>
<path d="M157.9 103.9l.5 .6M158.4 104.5h.1M158.4 108.2h.1M158.4 108.2v3.7M162.5 110.6h2.9M162.5 111.2h2.9M164 111.9h.1M164 110.1h.1M164 110.1v.5M164 111.2v.7M165.4 110.6h.1M165.4 111.2h.1"/>
<path d="M166.4 105.8h.1M166.4 107.7h.1M166.4 105.8l-.6 .6M166.4 105.8l1.1 1.1M166.4 107.7l-.6 .5M166.4 107.7l1.1 1.1M167.5 106.9h.1M167.5 108.8h.1M168.6 105.8h.1M168.6 107.7h.1M168.6 105.8l-1.1 1.1M168.6 105.8l1.1 1.1"/>
<path d="M168.6 107.7l-1.1 1.1M168.6 107.7l1.1 1.1M169.7 106.9h.1M169.7 108.8h.1M170.8 105.8h.1M170.8 107.7h.1M170.8 105.8l-1.1 1.1M170.8 105.8l.6 .6M170.8 107.7l-1.1 1.1M170.8 107.7l.6 .5M171.4 106.4h.1M171.4 108.2h.1"/>
<path d="M186.6 103.2h3M186.6 103.8h3M188.1 104.5h.1M188.1 102.7h.1M188.1 102.7v.5M188.1 103.8v.7M189.6 103.2h.1M189.6 103.8h.1M34.2 134.2h3.7M34.2 135.5a2.96 2.96 0 0 1 3.6 0M36 136h.1M36 134.2h.1"/>
<path d="M36 132.3v1.9M36 134.9v1.1M37.9 134.2h.1M42 134.8h2.9M42 135.3h2.9M43.4 136h.1M43.4 134.2h.1M43.4 134.2v.6M43.4 135.3v.7M44.9 134.8h.1M44.9 135.3h.1M58.3 135.5a2.96 2.96 0 0 1 3.5 0"/>
<path d="M58.3 134.2h3.7M60.1 136h.1M60.1 134.2h.1M60.1 132.3v1.9M60.1 134.9v1.1M62 134.2h.1M73.1 134.2h3.7M73.2 135.5a2.96 2.96 0 0 1 3.5 0M75 136h.1M75 134.2h.1M75 132.3v1.9M75 134.9v1.1"/>
<path d="M76.8 134.2h.1"/>
</g>
<text font-size="3" x="32.3" y="84.6">电机电源控制</text>
<text font-size="2.6" x="156.5" y="127">OL_x过流检测，至电源控制，至MCU，至驱动芯片</text>
<g font-size="1.7">
<text x="37.9" y="15.1">24V_IN</text>
<text x="65.7" y="15.1">24V_M</text>
<text x="48.6" y="18.8">3</text>
<text x="59.6" y="18.8">2</text>
<text x="130.2" y="22.5">1</text>
<text x="144.9" y="22.5">8</text>
<text x="149.1" y="18.9">3.3V</text>
<text x="186.2" y="22.6">3.3V</text>
<text x="272.9" y="19.8" transform="rotate(-90 272.9 19.8)">3</text>
<text x="52.3" y="27.1" transform="rotate(-90 52.3 27.1)">1</text>
<text x="89.6" y="25.2">GND</text>
<text x="111.6" y="27.2" transform="rotate(-90 111.6 27.2)">1</text>
<text x="130.2" y="24.4">2</text>
<text x="130.2" y="26.2">3</text>
<text x="130.2" y="28.1">4</text>
<text x="144.9" y="28.1">5</text>
<text x="144.9" y="26.2">6</text>
<text x="144.9" y="24.4">7</text>
<text x="158" y="27.2" transform="rotate(-90 158 27.2)">1</text>
<text x="163.5" y="29.1" transform="rotate(-90 163.5 29.1)">1</text>
<text x="178.8" y="27">3.3V</text>
<text x="187.7" y="25.3" transform="rotate(-90 187.7 25.3)">1</text>
<text x="228.4" y="27.2" transform="rotate(-90 228.4 27.2)">1</text>
<text x="265.5" y="26.2">1</text>
<text x="111.6" y="32.7" transform="rotate(-90 111.6 32.7)">2</text>
<text x="121.3" y="35.5">GND</text>
<text x="163.5" y="34.5" transform="rotate(-90 163.5 34.5)">2</text>
<text x="175.1" y="35.5">GND</text>
<text x="186.2" y="35.5">GND</text>
<text x="187.7" y="30.8" transform="rotate(-90 187.7 30.8)">2</text>
<text x="228.4" y="32.7" transform="rotate(-90 228.4 32.7)">2</text>
<text x="260" y="30.9" transform="rotate(-90 260 30.9)">1</text>
<text x="272.9" y="30.8" transform="rotate(-90 272.9 30.8)">2</text>
<text x="110.2" y="37.4">GND</text>
<text x="162.1" y="39.3">GND</text>
<text x="227" y="37.4">GND</text>
<text x="260" y="36.3" transform="rotate(-90 260 36.3)">2</text>
<text x="15.6" y="42.9">3.3V</text>
<text x="254.8" y="44.8">GND</text>
<text x="271.5" y="42.9">GND</text>
<text x="52.3" y="53.1" transform="rotate(-90 52.3 53.1)">3</text>
<text x="44.9" y="59.6">1</text>
<text x="149.1" y="57.8">3.3V</text>
<text x="186.2" y="59.7">3.3V</text>
<text x="52.3" y="64.1" transform="rotate(-90 52.3 64.1)">2</text>
<text x="89.6" y="64.1">GND</text>
<text x="130.2" y="61.4">1</text>
<text x="130.2" y="63.3">2</text>
<text x="130.2" y="65.2">3</text>
<text x="144.9" y="65.2">6</text>
<text x="144.9" y="63.3">7</text>
<text x="144.9" y="61.4">8</text>
<text x="178.8" y="66">3.3V</text>
<text x="187.7" y="62.4" transform="rotate(-90 187.7 62.4)">1</text>
<text x="111.6" y="71.6" transform="rotate(-90 111.6 71.6)">2</text>
<text x="111.6" y="66.1" transform="rotate(-90 111.6 66.1)">1</text>
<text x="130.2" y="67">4</text>
<text x="144.9" y="67">5</text>
<text x="158" y="66.1" transform="rotate(-90 158 66.1)">1</text>
<text x="163.5" y="68" transform="rotate(-90 163.5 68)">1</text>
<text x="187.7" y="67.9" transform="rotate(-90 187.7 67.9)">2</text>
<text x="110.2" y="76.3">GND</text>
<text x="121.3" y="74.5">GND</text>
<text x="163.5" y="73.4" transform="rotate(-90 163.5 73.4)">2</text>
<text x="175.1" y="74.5">GND</text>
<text x="186.2" y="72.6">GND</text>
<text x="239.6" y="74.4">1</text>
<text x="239.6" y="76.3">2</text>
<text x="254.3" y="76.3">7</text>
<text x="254.3" y="74.4">8</text>
<text x="264.1" y="75.2">3.3V</text>
<text x="271.5" y="72.6">3.3V</text>
<text x="272.9" y="75.4" transform="rotate(-90 272.9 75.4)">1</text>
<text x="50.8" y="80">GND</text>
<text x="162.1" y="78.2">GND</text>
<text x="239.6" y="78.1">3</text>
<text x="239.6" y="80">4</text>
<text x="254.3" y="80">5</text>
<text x="254.3" y="78.1">6</text>
<text x="272.9" y="80.8" transform="rotate(-90 272.9 80.8)">2</text>
<text x="232.6" y="85.6">GND</text>
<text x="271.5" y="85.6">GND</text>
<text x="41.6" y="96.7">24V_IN</text>
<text x="149.1" y="98.6">3.3V</text>
<text x="186.2" y="98.6">3.3V</text>
<text x="187.7" y="101.4" transform="rotate(-90 187.7 101.4)">1</text>
<text x="43" y="105" transform="rotate(-90 43 105)">1</text>
<text x="89.6" y="104.9">GND</text>
<text x="109.8" y="106.9" transform="rotate(-90 109.8 106.9)">1</text>
<text x="130.2" y="102.2">1</text>
<text x="130.2" y="104.1">2</text>
<text x="130.2" y="105.9">3</text>
<text x="130.2" y="107.8">4</text>
<text x="144.9" y="107.8">5</text>
<text x="144.9" y="105.9">6</text>
<text x="144.9" y="104.1">7</text>
<text x="144.9" y="102.2">8</text>
<text x="158" y="106.9" transform="rotate(-90 158 106.9)">1</text>
<text x="178.8" y="106.7">3.3V</text>
<text x="187.7" y="106.8" transform="rotate(-90 187.7 106.8)">2</text>
<text x="43" y="110.5" transform="rotate(-90 43 110.5)">2</text>
<text x="109.8" y="112.4" transform="rotate(-90 109.8 112.4)">2</text>
<text x="163.5" y="108.8" transform="rotate(-90 163.5 108.8)">1</text>
<text x="186.2" y="111.6">GND</text>
<text x="41.6" y="119">GND</text>
<text x="108.3" y="117.1">GND</text>
<text x="121.3" y="115.3">GND</text>
<text x="162.1" y="119">GND</text>
<text x="163.5" y="114.2" transform="rotate(-90 163.5 114.2)">2</text>
<text x="175.1" y="115.3">GND</text>
<text x="41.6" y="126.4">24V_M</text>
<text x="43" y="132.9" transform="rotate(-90 43 132.9)">1</text>
<text x="43" y="138.3" transform="rotate(-90 43 138.3)">2</text>
<text x="41.6" y="146.8">GND</text>
<text x="219.6" y="172.7">Title</text>
<text x="219.6" y="178.3">Size</text>
<text x="227" y="178.3">Document Number</text>
<text x="227" y="174.6">&lt;Title&gt;</text>
<text x="280.8" y="178.3">Rev</text>
<text x="219.6" y="183.9">Date:</text>
<text x="221.4" y="180.2">B</text>
<text x="227" y="180.2">&lt;Doc&gt;</text>
<text x="229.2" y="183.9">Monday, December 16, 2019</text>
<text x="256.7" y="183.9">Sheet</text>
<text x="265.9" y="183.9">1</text>
<text x="271.5" y="183.9">of</text>
<text x="277.1" y="183.9">1</text>
<text x="282.6" y="180.2">&lt;Rev</text>
<text x="286.5" y="180.2">Code&gt;</text>
</g>
<g font-size="1.7" fill="#000080">
<text x="50.7" y="14.8">FDD4685</text>
<text x="55.1" y="12.5">Q10</text>
<text x="46.4" y="22.6">R33</text>
<text x="112.1" y="22.6">R46</text>
<text x="119.5" y="22.6">51K O_1</text>
<text x="133.7" y="20">U13</text>
<text x="240" y="23.5">D2</text>
<text x="46.4" y="24.8">20K</text>
<text x="97.2" y="26.3">R41</text>
<text x="97.2" y="24.4">R42</text>
<text x="104.6" y="26.3">2.7K</text>
<text x="104.6" y="24.4">3K</text>
<text x="113.9" y="28.1">C34</text>
<text x="151" y="24.4">R49</text>
<text x="158.4" y="24.4">100</text>
<text x="164" y="26.3">R47</text>
<text x="164" y="28.1">R48</text>
<text x="165.8" y="30">C35</text>
<text x="171.4" y="26.3">12K</text>
<text x="171.4" y="28.1">1.8K</text>
<text x="189.9" y="26.3">C71</text>
<text x="189.9" y="30">0.1uF/50V</text>
<text x="221.4" y="26.3">12K</text>
<text x="230.7" y="28.1">C43</text>
<text x="265.9" y="28.9">AO3400</text>
<text x="277.1" y="24.4">Q20</text>
<text x="113.9" y="31.8">0.1uF/50V</text>
<text x="134.3" y="31.8">TLV2333</text>
<text x="165.8" y="33.7">0.1uF/50V</text>
<text x="230.7" y="31.8">0.1uF/50V</text>
<text x="240" y="31.1">1n4007</text>
<text x="254.1" y="31.8">R40</text>
<text x="254.1" y="34.1">100K</text>
<text x="262.3" y="31.8">C22</text>
<text x="262.3" y="35.5">0.1uF</text>
<text x="156.5" y="36.6">OC1</text>
<text x="55.7" y="44.8">R34</text>
<text x="55.7" y="47">20K</text>
<text x="20.4" y="50.4">R39</text>
<text x="20.4" y="52.6">10K</text>
<text x="26.8" y="59.7">R36</text>
<text x="32.3" y="59.7">10K</text>
<text x="56.4" y="57.8">Q19</text>
<text x="133.7" y="58.9">U14</text>
<text x="40.9" y="65.2">R35</text>
<text x="45.3" y="62.2">AO3400</text>
<text x="97.2" y="65.2">R51</text>
<text x="97.2" y="63.3">R52</text>
<text x="104.6" y="65.2">2.7K</text>
<text x="104.6" y="63.3">3K</text>
<text x="112.1" y="61.5">R53</text>
<text x="119.5" y="61.5">51K O_2</text>
<text x="151" y="63.3">R56</text>
<text x="158.4" y="63.3">100</text>
<text x="164" y="65.2">R54</text>
<text x="171.4" y="65.2">12K</text>
<text x="189.9" y="63.3">C72</text>
<text x="40.9" y="67.5">100K</text>
<text x="113.9" y="67.1">C33</text>
<text x="113.9" y="70.8">0.1uF/50V</text>
<text x="134.3" y="70.8">TLV2333</text>
<text x="164" y="67.1">R55</text>
<text x="165.8" y="68.9">C37</text>
<text x="171.4" y="67.1">1.8K</text>
<text x="189.9" y="67.1">0.1uF/50V</text>
<text x="243.1" y="71.9">U16</text>
<text x="156.5" y="75.6">OC2</text>
<text x="165.8" y="72.6">0.1uF/50V</text>
<text x="275.2" y="76.3">C74</text>
<text x="275.2" y="80">0.1uF/50V</text>
<text x="241.9" y="85.6">SN74LVC2G32DCUR</text>
<text x="133.7" y="99.7">U15</text>
<text x="24.9" y="106">C1</text>
<text x="24.9" y="107.8">470uF/35V</text>
<text x="45.3" y="106">C68</text>
<text x="97.2" y="104.2">R59</text>
<text x="97.2" y="106">R58</text>
<text x="104.6" y="104.2">3K</text>
<text x="104.6" y="106">2.7K</text>
<text x="112.1" y="107.8">C32</text>
<text x="112.1" y="102.3">R60</text>
<text x="119.5" y="102.3">51K O_3</text>
<text x="151" y="104.2">R63</text>
<text x="158.4" y="104.2">100</text>
<text x="164" y="106">R61</text>
<text x="164" y="107.8">R62</text>
<text x="171.4" y="106">12K</text>
<text x="171.4" y="107.8">1.8K</text>
<text x="189.9" y="102.3">C73</text>
<text x="189.9" y="106">0.1uF/50V</text>
<text x="45.3" y="109.7">0.1uF/50V</text>
<text x="112.1" y="111.6">0.1uF/50V</text>
<text x="134.3" y="111.6">TLV2333</text>
<text x="165.8" y="109.7">C38</text>
<text x="165.8" y="113.4">0.1uF/50V</text>
<text x="156.5" y="116.4">OC3</text>
<text x="24.9" y="133.8">C27</text>
<text x="24.9" y="135.7">470uF/35V</text>
<text x="45.3" y="133.8">C21 C64</text>
<text x="45.3" y="137.5">0.1uF/50V</text>
<text x="49" y="135.7">470uF/35V</text>
<text x="63.8" y="133.8">C70</text>
<text x="63.8" y="135.7">470uF/35V</text>
</g>
<g font-size="1.7" fill="#f00">
<text x="273.7" y="15.1">D_G</text>
<text x="82.8" y="26.3">Current_1</text>
<text x="153.2" y="28.1">O_1</text>
<text x="164.3" y="24.4">OL_1</text>
<text x="208.8" y="26.3">OL_C R107</text>
<text x="17.9" y="59.6">M_PWR</text>
<text x="38.3" y="59.6">D_G</text>
<text x="82.8" y="65.2">Current_2</text>
<text x="164.3" y="63.3">OL_2</text>
<text x="153.2" y="67.1">O_2</text>
<text x="231.1" y="74.5">OL_1</text>
<text x="231.1" y="76.3">OL_2</text>
<text x="231.1" y="78.2">OL_C</text>
<text x="262.6" y="80">OL_3</text>
<text x="82.8" y="106">Current_3</text>
<text x="153.2" y="107.8">O_3</text>
<text x="164.3" y="104.2">OL_3</text>
<text x="216.6" y="148.6">2</text>
<text x="220.3" y="148.3">M_PWR</text>
<text x="238.5" y="146.8">M_PWR</text>
<text x="240.4" y="148.6">OL_1</text>
<text x="216.6" y="150.5">2</text>
<text x="216.6" y="152.4">2</text>
<text x="216.6" y="154.2">2</text>
<text x="220.3" y="150.1">OL_1</text>
<text x="220.3" y="152">OL_2</text>
<text x="220.3" y="153.9">OL_3</text>
<text x="240.4" y="152.3">OL_3</text>
<text x="240.4" y="150.5">OL_2</text>
<text x="216.6" y="159.8">5</text>
<text x="216.6" y="161.6">5</text>
<text x="220.3" y="159.4">Current_1</text>
<text x="220.3" y="161.3">Current_2</text>
<text x="240.4" y="161.6">Current_3</text>
<text x="240.4" y="157.9">Current_1</text>
<text x="240.4" y="159.8">Current_2</text>
<text x="216.6" y="163.5">5</text>
<text x="220.3" y="163.1">Current_3</text>
</g>
<g font-size="1.7" fill="#004080">
<text x="133.4" y="23.7">OUT1 VCC</text>
<text x="133.4" y="25.5">IN1-</text>
<text x="133.4" y="27.4">IN1+</text>
<text x="133.4" y="29.3">VEE</text>
<text x="138" y="25.5">OUT2</text>
<text x="138.9" y="29.3">IN2+</text>
<text x="139.4" y="27.4">IN2-</text>
<text x="159.2" y="30.4" transform="rotate(-90 159.2 30.4)">1</text>
<text x="133.4" y="62.6">OUT1 VCC</text>
<text x="133.4" y="64.5">IN1-</text>
<text x="138" y="64.5">OUT2</text>
<text x="133.4" y="66.4">IN1+</text>
<text x="133.4" y="68.2">VEE</text>
<text x="138.9" y="68.2">IN2+</text>
<text x="139.4" y="66.4">IN2-</text>
<text x="159.2" y="69.4" transform="rotate(-90 159.2 69.4)">1</text>
<text x="242.8" y="75.6">A1</text>
<text x="242.8" y="77.5">B1</text>
<text x="248.5" y="75.6">VCC</text>
<text x="249.9" y="77.5">Y1</text>
<text x="242.8" y="79.3">Y2</text>
<text x="242.8" y="81.2">GND</text>
<text x="249.9" y="81.2">A2</text>
<text x="249.9" y="79.3">B2</text>
<text x="133.4" y="103.4">OUT1 VCC</text>
<text x="133.4" y="105.3">IN1-</text>
<text x="133.4" y="107.1">IN1+</text>
<text x="138" y="105.3">OUT2</text>
<text x="139.4" y="107.1">IN2-</text>
<text x="133.4" y="109">VEE</text>
<text x="138.9" y="109">IN2+</text>
<text x="159.2" y="110.1" transform="rotate(-90 159.2 110.1)">1</text>
</g>
<g font-size="1.7" fill="#00f">
<text x="36.6" y="106">+</text>
<text x="36.6" y="133.8">+</text>
<text x="60.7" y="133.8">+</text>
<text x="75.5" y="133.8">+</text>
</g>
<g font-size="1.3">
<text x="36" y="7.6">5</text>
<text x="91.7" y="7.6">4</text>
<text x="147.3" y="7.6">3</text>
<text x="202.9" y="7.6">2</text>
<text x="258.5" y="7.6">1</text>
<text x="6.8" y="31.3">D</text>
<text x="286.8" y="31.3">D</text>
<text x="6.8" y="75.3">C</text>
<text x="286.8" y="75.3">C</text>
<text x="6.8" y="119.4">B</text>
<text x="286.8" y="119.4">B</text>
<text x="6.8" y="163.4">A</text>
<text x="286.8" y="163.4">A</text>
<text x="36" y="185.6">5</text>
<text x="91.7" y="185.6">4</text>
<text x="147.3" y="185.6">3</text>
<text x="202.9" y="185.6">2</text>
<text x="258.5" y="185.6">1</text>
</g>
</svg>
